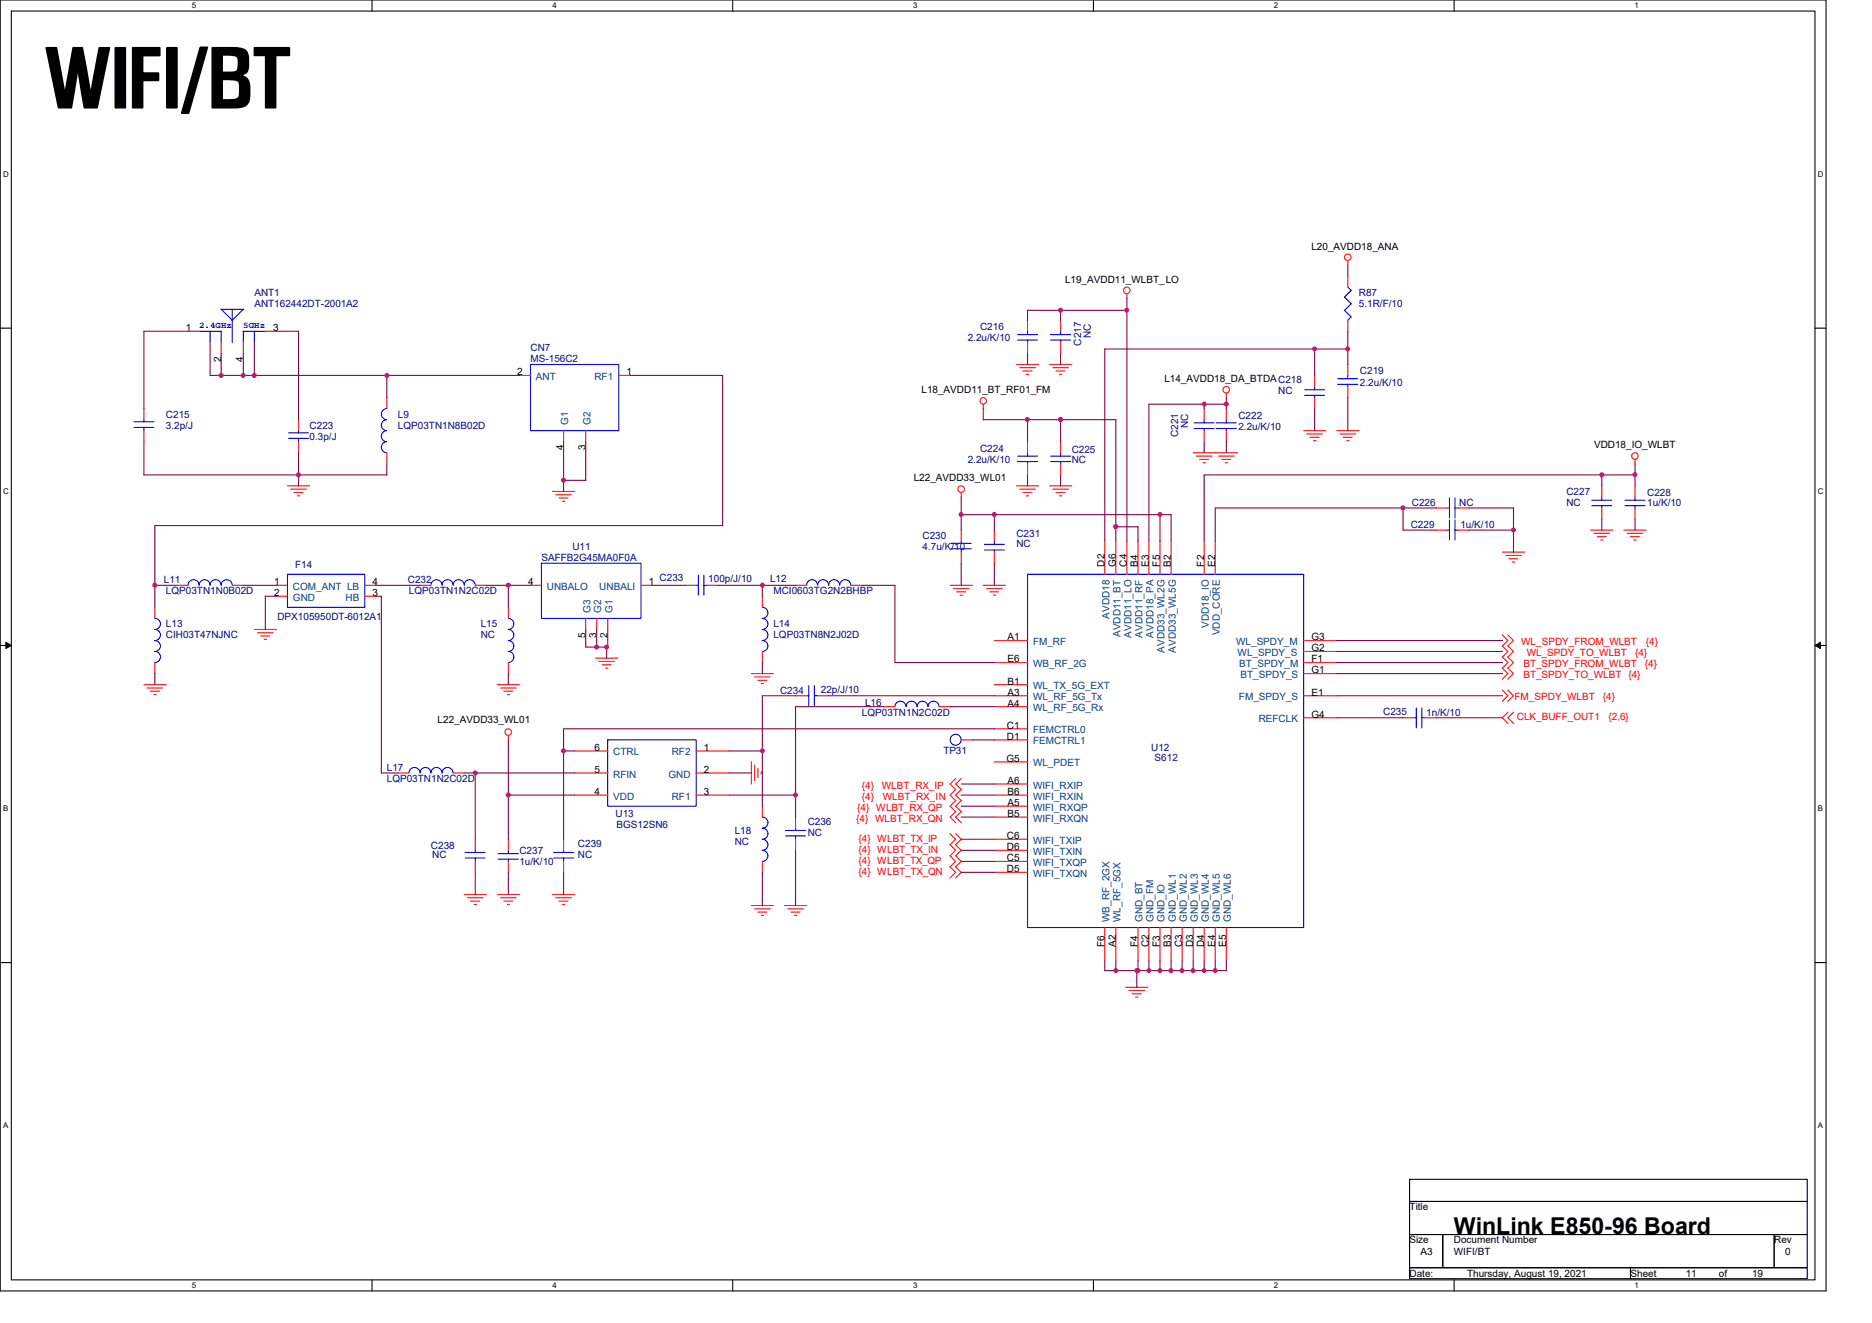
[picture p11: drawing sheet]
<svg xmlns="http://www.w3.org/2000/svg" width="297mm" height="210mm" viewBox="0 0 297 210" stroke-linecap="round" stroke-linejoin="round" font-family="sans-serif">
<path d="M0 0h289.7v204.9h-289.7zM1.8 1.8h286.2v201.3h-286.2z" fill="none" stroke="#000" stroke-width=".17"/>
<g fill="#fff">
<path d="M30.4 .2h.7v1.4h-.7z"/>
<path d="M30.4 203.3h.7v1.4h-.7z"/>
</g>
<path d="M59 0v1.8M59 203.1v1.8" fill="none" stroke="#000" stroke-width=".17"/>
<g fill="#fff">
<path d="M87.6 .2h.7v1.4h-.7z"/>
<path d="M87.6 203.3h.7v1.4h-.7z"/>
</g>
<path d="M116.3 0v1.8M116.3 203.1v1.8" fill="none" stroke="#000" stroke-width=".17"/>
<g fill="#fff">
<path d="M144.9 .2h.7v1.4h-.7z"/>
<path d="M144.9 203.3h.7v1.4h-.7z"/>
</g>
<path d="M173.5 0v1.8M173.5 203.1v1.8" fill="none" stroke="#000" stroke-width=".17"/>
<g fill="#fff">
<path d="M202.1 .2h.7v1.4h-.7z"/>
<path d="M202.1 203.3h.7v1.4h-.7z"/>
</g>
<path d="M230.7 0v1.8M230.7 203.1v1.8" fill="none" stroke="#000" stroke-width=".17"/>
<g fill="#fff">
<path d="M259.4 .2h.6v1.4h-.6z"/>
<path d="M259.4 203.3h.6v1.4h-.6z"/>
<path d="M.5 26.9h.9v1.4h-.9z"/>
<path d="M288.4 26.9h.9v1.4h-.9z"/>
<path d="M.5 77.3h.9v1.4h-.9z"/>
<path d="M288.4 77.3h.9v1.4h-.9z"/>
</g>
<path d="M0 52.1h1.8M288 52.1h1.7" fill="none" stroke="#000" stroke-width=".17"/>
<g fill="#fff">
<path d="M.5 127.6h.8v1.4h-.8z"/>
<path d="M288.4 127.6h.9v1.4h-.9z"/>
</g>
<path d="M0 102.4h1.8M288 102.4h1.7" fill="none" stroke="#000" stroke-width=".17"/>
<path d="M.9 101.9l.9 .5-.9 .5zM288 102.4l.9-.5v1z" fill="#000" stroke="#000" stroke-width=".16"/>
<g fill="#fff">
<path d="M.5 177.9h.8v1.4h-.8z"/>
<path d="M288.4 177.9h.9v1.4h-.9z"/>
</g>
<path d="M0 152.8h1.8M288 152.8h1.7M223.7 187.2h63.1v3.5h-63.1zM223.7 190.7h63.1v5.2h-63.1zM223.7 195.9h5.2v5.3h-5.2zM228.9 195.9h52.6v5.3h-52.6zM281.5 195.9h5.3v5.3h-5.3zM223.7 201.2h35v1.7h-35zM258.7 201.2h28.1v1.7h-28.1z" fill="none" stroke="#000" stroke-width=".17"/>
<g fill="none" stroke="#f00" stroke-width=".17">
<path d="M29.8 52.6h1.8M35.1 54.3v1.8M38.6 54.3v1.8M42.1 52.6h1.8M82.4 59.6h1.8M98.2 59.6h1.7M161.3 57.8h3.5M161.8 58.4h2.5M162.3 58.9h1.4M162.9 59.4h.3M163 50.8v1.8M163 54.3v1.8"/>
<path d="M166.5 57.8h3.6M167.1 58.4h2.4M167.6 58.9h1.4M168.1 59.4h.4M168.3 50.8v1.8M168.3 54.3v1.8M178.8 46.6v.7M208.6 59.6v1.7M213.9 43.8v1.8M213.9 50.8v1.8M213.9 57.8v1.8M213.9 41.4v.7"/>
<path d="M22.8 64.9v1.7M22.8 68.3v1.8M45.6 77.1h3.5M46.1 77.6h2.5M46.6 78.2h1.5M47.2 78.7h.4M47.4 66.6v1.7M47.4 70.1v1.8M61.4 63.1v1.8M61.4 71.9v1.7M87.7 78h3.5M88.2 78.5h2.5"/>
<path d="M88.7 79h1.4M89.3 79.6h.3M89.4 68.3v1.8M92.9 68.3v1.8M152.5 78.2v.7M156 64.2v.7M161.3 77.1h3.5M161.8 77.6h2.5M162.3 78.2h1.4M162.9 78.7h.3M163 70.1v1.8M163 73.6v1.8"/>
<path d="M166.5 77.1h3.6M167.1 77.6h2.4M167.6 78.2h1.4M168.1 78.7h.4M168.3 70.1v1.8M168.3 73.6v1.8M189.8 72.4h2.5M190.3 72.9h1.5M190.9 73.4h.4M191.1 64.9v1.7M191.1 68.3v1.8M193.4 72.4h2.4"/>
<path d="M193.9 72.9h1.4M194.4 73.4h.4M194.6 62.4v.7M194.6 64.9v1.7M194.6 68.3v1.8M196.4 71.9h-7.1M206.9 68.3h3.5M207.4 68.9h2.4M207.9 69.4h1.4M208.4 69.9h.4M208.6 63.1v1.8M212.1 68.3h3.5"/>
<path d="M212.6 68.9h2.5M213.1 69.4h1.5M213.7 69.9h.4M213.9 61.3v1.8M254.2 77.1v1.8M259.4 72.9v.7M259.4 77.1v1.8M24.6 96.4v1.7M28.1 92.9h1.7M36.8 92.9h1.8M40.4 99.9h3.5M43.9 92.9h1.7"/>
<path d="M43.9 94.6h1.7M57.9 92.9h1.7M57.9 94.6h1.7M66.7 92.9h1.7M75.4 92.9h1.7M80.7 96.4v1.7M84.2 92.9h1.7M92.9 98.1v1.8M94.7 98.1v1.8M96.4 98.1v1.8M101.7 92.9h1.7M108.7 92.9h1.8"/>
<path d="M112.2 92.9h1.8M121 94.6v1.8M126.2 92.9h1.8M135 92.9h1.8M150.8 92.9h3.5M151.3 93.4h2.5M151.8 93.9h1.4M152.4 94.5h.3M152.5 84.1v1.8M152.5 87.6v1.8M156 92.9h3.6M156.5 93.4h2.5"/>
<path d="M157.1 93.9h1.4M157.6 94.5h.4M157.8 84.1v1.8M157.8 87.6v1.8M175.3 85.9v5.2M177.1 85.9v5.2M178.8 85.9v5.2M180.6 85.9v5.2M182.3 85.9v5.2M184.1 85.9v5.2M185.8 85.9v5.2M191.1 85.9v5.2"/>
<path d="M192.8 85.9v5.2M227.9 84.1h1.7M227.9 80.6h1.7M231.4 84.1h1.7M231.4 80.6h1.7M238.4 87.6h3.5M238.9 88.2h2.5M239.4 88.7h1.5M240 89.2h.3M252.4 84.1h3.5M252.9 84.6h2.5M253.4 85.2h1.5"/>
<path d="M254 85.7h.4M254.2 80.6v1.8M257.7 84.1h3.5M258.2 84.6h2.5M258.7 85.2h1.4M259.2 85.7h.4M259.4 80.6v1.8M22.8 108.7h3.5M23.3 109.2h2.5M23.9 109.7h1.4M24.4 110.2h.4M24.6 105.2v1.7"/>
<path d="M40.9 100.4h2.4M41.4 100.9h1.4M41.9 101.5h.4M78.9 108.7h3.5M79.4 109.2h2.5M79.9 109.7h1.5M80.5 110.2h.4M80.7 116.7v.8M80.7 105.2v1.7M91.2 119.2h5.2M94.5 104.5h3.5M95 105h2.5"/>
<path d="M95.5 105.5h1.5M96.1 106h.4M110.5 119.2h5.2M119.2 106.9h3.5M119.7 107.4h2.5M120.2 108h1.5M120.8 108.5h.4M121 103.4v1.8M126.2 110.4h1.8M129.7 110.4h1.8M140.2 112.2h1.8M149 112.2h1.8"/>
<path d="M152.5 117.4h1.8M157.8 108.7h5.2M157.8 117.4h5.2M157.8 101.7h5.2M157.8 105.2h5.2M157.8 110.4h5.2M157.8 115.7h5.2M157.8 112.2h5.2M206.9 106.9h5.2M206.9 101.7h5.2M206.9 105.2h5.2M206.9 110.4h5.2"/>
<path d="M206.9 113.9h5.2M206.9 103.4h5.2M222.6 113.9h1.8M226.1 113.9h1.8M238.4 104.3l.9 .9-.9 .9M238.4 109.5l.9 .9-.9 .9M238.4 106l.9 .9-.9 .9M238.4 102.5l.9 .9-.9 .9M238.4 100.8l.9 .9-.9 .9M239.2 104.3l1 .9-1 .9M239.2 109.5l1 .9-1 .9M239.2 106l1 .9-1 .9"/>
<path d="M239.2 102.5l1 .9-1 .9M239.2 100.8l1 .9-1 .9M239.3 113l-.9 .9 .9 .9M240.2 113l-.9 .9 .9 .9M63.1 122.7h1.8M71.9 122.7h1.8M75.4 133.2v1.8M75.4 136.7v1.8M80.7 133.2v1.8M80.7 136.7v1.8M89.4 133.2v1.8M89.4 136.7v1.8"/>
<path d="M91.2 126.2h5.2M91.2 122.7h5.2M110.5 126.2h5.2M110.5 122.7h5.2M119.2 120.9v3.5M119.7 121.4v2.5M120.3 122v1.4M120.8 122.5v.4M121 128v1.7M121 136.7v1.8M126.2 129.7v1.7M126.2 133.2v1.8"/>
<path d="M150.7 134l.9 1-.9 .8M150.7 137.6l.9 .9-.9 .9M150.7 135.8l.9 .9-.9 .9M150.7 132.3l.9 .9-.9 .9M151.6 134l.9 1-.9 .8M151.6 137.6l.9 .9-.9 .9M151.6 135.8l.9 .9-.9 .9M151.6 132.3l.9 .9-.9 .9M151.7 128.8l-.9 .9 .9 .9M151.7 125.3l-.9 .9 .9 .9M151.7 123.5l-.9 .9 .9 .9M151.7 127l-.9 1 .9 .8"/>
<path d="M152.5 128.8l-.9 .9 .9 .9M152.5 125.3l-.9 .9 .9 .9M152.5 123.5l-.9 .9 .9 .9M152.5 127l-.9 1 .9 .8M157.8 124.4h5.2M157.8 120.9h5.2M157.8 126.2h5.2M157.8 128h5.2M157.8 129.7h5.2M157.8 133.2h5.2M157.8 135h5.2M157.8 136.7h5.2"/>
<path d="M157.8 138.5h5.2M73.7 142h3.5M74.2 142.5h2.5M74.7 143h1.4M75.2 143.6h.4M78.9 142h3.5M79.4 142.5h2.5M79.9 143h1.5M80.5 143.6h.4M87.7 142h3.5M88.2 142.5h2.5M88.7 143h1.4"/>
<path d="M89.3 143.6h.3M119.2 143.7h3.5M119.7 144.3h2.5M120.2 144.8h1.5M120.8 145.3h.4M124.5 143.7h3.5M125 144.3h2.5M125.5 144.8h1.4M126.1 145.3h.3M175.3 147.2v5.3M177.1 147.2v5.3M178.6 156.7h3.5"/>
<path d="M179.1 157.2h2.5M179.7 157.7h1.4M180.2 158.3h.4M180.6 147.2v5.3M182.3 147.2v5.3M184.1 147.2v5.3M185.8 147.2v5.3M187.6 147.2v5.3M189.3 147.2v5.3M191.1 147.2v5.3M192.8 147.2v5.3M194.6 147.2v5.3"/>
<circle cx="178.8" cy="46.1" r=".52"/>
<circle cx="213.9" cy="40.8" r=".52"/>
<circle cx="152.5" cy="77.6" r=".52"/>
<circle cx="156" cy="63.6" r=".52"/>
<circle cx="194.6" cy="61.9" r=".52"/>
<circle cx="259.4" cy="72.4" r=".52"/>
<circle cx="80.6" cy="116.2" r=".52"/>
</g>
<g fill="none" stroke="#00f" stroke-width=".17">
<path d="M31.6 52.6h3.5v1.7M33.3 52.6v1.7M35.1 49.1l1.7 1.7M35.1 49.1h3.5M36.8 49.1v5.3M38.6 49.1l-1.8 1.7M40.4 52.6v1.7M42.1 52.6h-3.5v1.7M84.2 57.8h14v10.5h-14zM161.5 53.1h3.1M161.5 54h3.1M163 52.6v.5"/>
<path d="M163 54v.3M166.7 53.1h3.2M166.7 54h3.2M168.3 52.6v.5M168.3 54v.3M213.3 47.2l1.1 1M213.3 49.3l1.1 1M213.9 45.6l.5 .5M213.9 59.6v.5M214.4 46.1l-1.1 1.1M214.4 48.2l-1.1 1.1M214.4 50.3l-.6 .5"/>
<path d="M21.2 67.8h3.2M21.2 67h3.2M22.8 66.6v.4M22.8 67.8v.5M45.8 69.6h3.2M45.8 68.7h3.2M47.4 68.3v.4M47.4 69.6v.5M61.4 64.9a.88 .88 0 0 0-.9 .8 .88 .88 0 0 0 .9 .9 .87 .87 0 0 0-.9 .9 .87 .87 0 0 0 .9 .8 .88 .88 0 0 0-.9 .9 .88 .88 0 0 0 .9 .9 .88 .88 0 0 0-.9 .9 .88 .88 0 0 0 .9 .9M161.5 72.4h3.1M161.5 73.3h3.1M163 71.9v.5"/>
<path d="M163 73.2v.4M166.7 72.4h3.2M166.7 73.3h3.2M168.3 71.9v.5M168.3 73.2v.4M189.5 67.1h3.2M189.5 68h3.2M191.1 66.6v.5M191.1 68v.3M193 67.1h3.2M193 68h3.2M194.6 66.6v.5"/>
<path d="M194.6 68v.3M207 61.9h3.2M207 62.7h3.2M208.6 61.3v.6M208.6 62.7v.4M212.3 60.1h3.1M212.3 61h3.1M213.9 61v.3M230 79v3.2M230.9 79v3.2M252.6 79.4h3.2M254.2 78.9v.5"/>
<path d="M257.8 79.4h3.2M259.4 78.9v.5M24.6 98.1a.88 .88 0 0 1 .9 .9 .88 .88 0 0 1-.9 .9 .88 .88 0 0 1 .9 .9 .88 .88 0 0 1-.9 .9 .87 .87 0 0 1 .9 .8 .87 .87 0 0 1-.9 .9 .88 .88 0 0 1 .9 .9 .88 .88 0 0 1-.9 .9M36.8 92.9a.88 .88 0 0 0-.8-.9 .88 .88 0 0 0-.9 .9 .88 .88 0 0 0-.9-.9 .88 .88 0 0 0-.9 .9 .87 .87 0 0 0-.8-.9 .87 .87 0 0 0-.9 .9 .88 .88 0 0 0-.9-.9 .88 .88 0 0 0-.9 .9M45.6 91.1h12.3v5.3h-12.3zM75.4 92.9a.88 .88 0 0 0-.9-.9 .88 .88 0 0 0-.8 .9 .88 .88 0 0 0-.9-.9 .88 .88 0 0 0-.9 .9 .88 .88 0 0 0-.9-.9 .88 .88 0 0 0-.9 .9 .88 .88 0 0 0-.8-.9 .88 .88 0 0 0-.9 .9M80.6 98.1a.88 .88 0 0 1 .9 .9 .88 .88 0 0 1-.9 .9 .88 .88 0 0 1 .9 .9 .88 .88 0 0 1-.9 .9 .87 .87 0 0 1 .9 .8 .87 .87 0 0 1-.9 .9 .88 .88 0 0 1 .9 .9 .88 .88 0 0 1-.9 .9M85.9 89.4h15.8v8.7h-15.8zM110.5 92.9h.3M110.8 91.3v3.2M111.7 92.9h.5M111.7 91.3v3.2"/>
<path d="M120.9 96.4a.88 .88 0 0 1 1 .9 .88 .88 0 0 1-1 .8 .88 .88 0 0 1 1 .9 .88 .88 0 0 1-1 .9 .88 .88 0 0 1 1 .9 .88 .88 0 0 1-1 .9 .87 .87 0 0 1 1 .8 .87 .87 0 0 1-1 .9M135 92.9a.88 .88 0 0 0-.9-.9 .88 .88 0 0 0-.9 .9 .88 .88 0 0 0-.8-.9 .88 .88 0 0 0-.9 .9 .88 .88 0 0 0-.9-.9 .88 .88 0 0 0-.9 .9 .87 .87 0 0 0-.8-.9 .87 .87 0 0 0-.9 .9M150.9 87.1h3.2M150.9 86.2h3.2M152.5 85.9v.4M152.5 87.1v.5M156.2 86.4h3.2M156.2 87.3h3.2M157.8 85.9v.5M157.8 87.3v.3M163 91.1h43.9v56.1h-43.9zM229.6 84.1h.4"/>
<path d="M229.6 80.6h.4M230 82.5v3.2M230.8 84.1h.6M230.8 80.6h.6M230.9 82.5v3.2M252.6 80.3h3.2M254.2 80.2v.4M257.8 80.3h3.2M259.4 80.2v.4M96.4 117.4h14.1v10.6h-14.1zM128 110.4h.4M128.3 108.8v3.2"/>
<path d="M129.2 110.4h.5M129.2 108.8v3.2M149 112.1a.88 .88 0 0 0-.9-.8 .88 .88 0 0 0-.8 .8 .87 .87 0 0 0-.9-.8 .87 .87 0 0 0-.9 .8 .88 .88 0 0 0-.9-.8 .88 .88 0 0 0-.8 .8 .88 .88 0 0 0-.9-.8 .88 .88 0 0 0-.9 .8M224.4 113.9h.3M224.7 112.4v3.1M225.6 113.9h.5M225.6 112.4v3.1M71.9 122.7a.88 .88 0 0 0-.9-.9 .88 .88 0 0 0-.9 .9 .88 .88 0 0 0-.8-.9 .88 .88 0 0 0-.9 .9 .87 .87 0 0 0-.9-.9 .87 .87 0 0 0-.8 .9 .88 .88 0 0 0-.9-.9 .88 .88 0 0 0-.9 .9M73.8 136.2h3.2M73.8 135.3h3.2M75.4 135v.3M75.4 136.2v.5"/>
<path d="M79.1 135.5h3.2M79.1 136.4h3.2M80.7 135v.5M80.7 136.3v.4M87.8 136.2h3.2M87.8 135.3h3.2M89.4 135v.3M89.4 136.2v.5M120.9 129.7a.88 .88 0 0 1 1 .9 .88 .88 0 0 1-1 .8 .88 .88 0 0 1 1 .9 .88 .88 0 0 1-1 .9 .88 .88 0 0 1 1 .9 .88 .88 0 0 1-1 .9 .88 .88 0 0 1 1 .8 .88 .88 0 0 1-1 .9M124.6 132.7h3.2M124.6 131.8h3.2M126.2 131.4v.4"/>
<path d="M126.2 132.7v.5"/>
<circle cx="151.6" cy="117.4" r=".87"/>
</g>
<g fill="none" stroke="#800040" stroke-width=".17">
<path d="M22.8 52.6h7M22.8 52.6v12.3M33.3 54.3v5.3h49.1M35.1 56.1v3.5M38.6 56.1v3.5M40.4 54.3v5.3M43.9 52.6h3.5M47.4 52.6v14M61.4 59.6v3.5M99.9 59.6h14.8M114.7 59.6v23.8M163 56.1v1.8"/>
<path d="M168.3 56.1v1.8M168.3 49.3v1.5M178.8 47.3v38.6M178.8 49.3h-15.8v1.5M208.6 55.4v4.2M213.9 42.1v1.7M213.9 52.6v5.3M213.9 55.4h-38.6v30.5M22.8 75.4h38.6M22.8 70.1v5.3M47.4 71.9v5.2M61.4 73.6v1.8"/>
<path d="M89.4 70.1v7.9M89.4 76.2h3.6M92.9 70.1v6.2M152.5 78.9v5.3M156 66.6h21.1M156 64.9v1.7M163 66.6v3.5M163 75.4v1.7M168.3 66.6v3.5M168.3 75.4v1.7M177.1 66.6v19.3M191.1 70.1v1.8"/>
<path d="M191.1 64.2v.7M194.6 63.1v1.8M194.6 70.1v1.8M194.6 64.2h-12.3v21.7M208.6 64.9v3.5M213.9 63.1v5.3M254.2 75.4v1.7M259.4 73.6v3.5M259.5 75.4h-68.4v10.5M24.6 92.9h3.5M38.6 92.9h5.3M42.1 94.6h1.8"/>
<path d="M42.1 94.6v5.3M59.6 94.6h.9M59.6 92.9h7.1M60.5 94.6v28.1h2.7M80.7 92.9v3.5M84.2 92.9h-7.1M94.7 99.9v2.8M96.4 99.9l.1 2.8h-3.6v-2.8M103.4 92.9h5.3M114 92.9h12.3M114.7 83.4h-90.1v13M121 92.9v1.8"/>
<path d="M136.8 92.9h5.2v12.3h15.8M152.5 81.7h33.3M152.5 89.4v3.5M157.8 89.4v3.5M157.8 81.7v2.5M177.1 83.6h3.5v2.3M184.1 81.7v4.2M185.8 81.7v4.2M222.6 80.6v3.6M222.6 84.1h5.3M227.9 80.6h-35.1v5.3M233.1 84.1h7.1"/>
<path d="M233.1 80.6h7.1M240.2 80.6v7.1M254.2 82.4v1.8M259.4 82.4v1.8M24.6 106.9v1.8M80.7 117.4v15.8M80.7 106.9v1.8M89.4 119.2h1.8M96.3 102.7v1.8M115.7 119.2h5.3M121 105.2v1.7M126.3 110.4h-5.3v17.6"/>
<path d="M131.5 110.4h26.3M140.3 112.2h-14.1v17.5M150.8 112.2h7M154.3 117.4h3.5M157.8 115.7h-68.4v17.5M212.1 105.2h26.3M212.1 113.9h10.5M212.1 103.4h26.3M212.1 110.4h26.3M212.1 106.9h26.3M212.1 101.7h26.3M227.9 113.9h10.5"/>
<path d="M73.7 122.7h17.5M75.4 122.7v10.5M75.4 138.5v3.5M80.7 126.2h10.5M80.7 138.5v3.5M89.4 138.5v3.5M115.7 126.2h10.6M115.7 122.7h3.5M121 138.5v5.2M126.2 135v8.7M152.5 129.7h5.3M152.5 133.2h5.3"/>
<path d="M152.5 126.2h5.3M152.5 128h5.3M152.5 135h5.3M152.5 124.4h5.3M152.5 138.5h5.3M152.5 136.7h5.3M175.3 154.1h19.3M175.3 152.5v1.6M177.1 152.5v1.6M180.4 154.1v2.6M180.6 152.5v1.6M182.3 152.5v1.6"/>
<path d="M184.1 152.5v1.6M185.8 152.5v1.6M187.6 152.5v1.6M189.3 152.5v1.6M191.1 152.5v1.6M192.8 152.5v1.6M194.6 152.5v1.6"/>
</g>
<g fill="#f0f" stroke="#f0f" stroke-width=".17">
<circle cx="177" cy="83.6" r=".35"/>
<circle cx="96.2" cy="102.7" r=".34"/>
<circle cx="194.6" cy="64.1" r=".35"/>
<circle cx="191.1" cy="154" r=".34"/>
<circle cx="178.8" cy="49.2" r=".34"/>
<circle cx="222.6" cy="80.6" r=".34"/>
<circle cx="168.3" cy="49.2" r=".35"/>
<circle cx="187.6" cy="154" r=".34"/>
<circle cx="89.4" cy="119.2" r=".35"/>
<circle cx="208.6" cy="55.4" r=".34"/>
<circle cx="180.5" cy="154" r=".34"/>
<circle cx="24.6" cy="92.9" r=".34"/>
<circle cx="254.2" cy="75.4" r=".34"/>
<circle cx="89.4" cy="76.2" r=".35"/>
<circle cx="192.8" cy="154" r=".34"/>
<circle cx="177" cy="154" r=".35"/>
<circle cx="152.5" cy="81.7" r=".34"/>
<circle cx="189.3" cy="154" r=".34"/>
<circle cx="185.8" cy="154" r=".35"/>
<circle cx="182.3" cy="154" r=".34"/>
<circle cx="184.1" cy="154" r=".34"/>
<circle cx="157.8" cy="81.7" r=".34"/>
<circle cx="184.1" cy="81.7" r=".34"/>
<circle cx="191.1" cy="64.1" r=".34"/>
<circle cx="180.4" cy="154" r=".34"/>
<circle cx="121" cy="119.2" r=".34"/>
<circle cx="80.7" cy="92.9" r=".35"/>
<circle cx="94.7" cy="102.7" r=".34"/>
<circle cx="121" cy="92.9" r=".34"/>
<circle cx="240.1" cy="84.1" r=".34"/>
<circle cx="259.4" cy="75.4" r=".34"/>
<circle cx="213.8" cy="55.4" r=".34"/>
<circle cx="163" cy="66.6" r=".34"/>
<circle cx="168.3" cy="66.6" r=".35"/>
<circle cx="80.7" cy="126.2" r=".35"/>
<circle cx="126.2" cy="126.2" r=".34"/>
<circle cx="75.4" cy="122.7" r=".34"/>
<circle cx="47.3" cy="75.4" r=".34"/>
<circle cx="61.4" cy="59.6" r=".34"/>
<circle cx="40.3" cy="59.6" r=".34"/>
<circle cx="35.1" cy="59.6" r=".34"/>
<circle cx="38.6" cy="59.6" r=".34"/>
</g>
<text font-size="11.2" x="7" y="16.6">WIFI/BT</text>
<text font-size="3.7" x="230.7" y="195.9">WinLink E850-96 Board</text>
<g font-size="1.6">
<text x="208.1" y="39.6">L20_AVDD18_ANA</text>
<text x="169" y="44.9">L19_AVDD11_WLBT_LO</text>
<text x="29.5" y="52.6">1</text>
<text x="43.3" y="52.6">3</text>
<text x="35.1" y="57.4" transform="rotate(-90 35.1 57.4)">2</text>
<text x="38.6" y="57.4" transform="rotate(-90 38.6 57.4)">4</text>
<text x="82.1" y="59.6">2</text>
<text x="99.4" y="59.6">1</text>
<text x="146.2" y="62.4">L18_AVDD11_BT_RF01_FM</text>
<text x="184.8" y="60.7">L14_AVDD18_DA_BTDAC218</text>
<text x="89.4" y="71.4" transform="rotate(-90 89.4 71.4)">4</text>
<text x="92.9" y="71.4" transform="rotate(-90 92.9 71.4)">3</text>
<text x="252.9" y="71.2">VDD18_IO_WLBT</text>
<text x="145" y="76.3">L22_AVDD33_WL01</text>
<text x="175.3" y="89.9" transform="rotate(-90 175.3 89.9)">D2</text>
<text x="177" y="89.9" transform="rotate(-90 177 89.9)">G6</text>
<text x="178.8" y="89.9" transform="rotate(-90 178.8 89.9)">C4</text>
<text x="180.5" y="89.9" transform="rotate(-90 180.5 89.9)">B4</text>
<text x="182.3" y="89.9" transform="rotate(-90 182.3 89.9)">E3</text>
<text x="184" y="89.9" transform="rotate(-90 184 89.9)">F5</text>
<text x="185.8" y="89.9" transform="rotate(-90 185.8 89.9)">B2</text>
<text x="191" y="89.9" transform="rotate(-90 191 89.9)">F2</text>
<text x="192.8" y="89.9" transform="rotate(-90 192.8 89.9)">E2</text>
<text x="43.5" y="92.9">1</text>
<text x="43.5" y="94.6">2</text>
<text x="59.1" y="94.6">3</text>
<text x="59.1" y="92.9">4</text>
<text x="83.8" y="92.9">4</text>
<text x="102.9" y="92.9">1</text>
<text x="92.9" y="101.2" transform="rotate(-90 92.9 101.2)">5</text>
<text x="94.7" y="101.2" transform="rotate(-90 94.7 101.2)">3</text>
<text x="96.4" y="101.2" transform="rotate(-90 96.4 101.2)">2</text>
<text x="159.9" y="101.6">A1</text>
<text x="208.1" y="101.6">G3</text>
<text x="159.9" y="105.1">E6</text>
<text x="208.1" y="106.9">G1</text>
<text x="208.1" y="105.1">F1</text>
<text x="208.1" y="103.4">G2</text>
<text x="159.9" y="110.4">A3</text>
<text x="159.9" y="108.6">B1</text>
<text x="159.9" y="112.1">A4</text>
<text x="208.1" y="113.9">G4</text>
<text x="208.1" y="110.4">E1</text>
<text x="69.4" y="114.8">L22_AVDD33_WL01</text>
<text x="94.3" y="119.2">6</text>
<text x="111.7" y="119.2">1</text>
<text x="159.8" y="115.7">C1</text>
<text x="159.8" y="117.4">D1</text>
<text x="94.3" y="122.7">5</text>
<text x="111.7" y="122.7">2</text>
<text x="159.7" y="120.9">G5</text>
<text x="159.9" y="124.4">A6</text>
<text x="94.3" y="126.2">4</text>
<text x="111.7" y="126.2">3</text>
<text x="159.9" y="126.2">B6</text>
<text x="159.9" y="127.9">A5</text>
<text x="159.9" y="129.7">B5</text>
<text x="159.8" y="133.2">C6</text>
<text x="159.8" y="134.9">D6</text>
<text x="159.8" y="136.7">C5</text>
<text x="159.8" y="138.4">D5</text>
<text x="175.3" y="150.3" transform="rotate(-90 175.3 150.3)">F6</text>
<text x="177" y="150.3" transform="rotate(-90 177 150.3)">A2</text>
<text x="180.5" y="150.3" transform="rotate(-90 180.5 150.3)">F4</text>
<text x="182.3" y="150.3" transform="rotate(-90 182.3 150.3)">C2</text>
<text x="184" y="150.3" transform="rotate(-90 184 150.3)">F3</text>
<text x="185.8" y="150.3" transform="rotate(-90 185.8 150.3)">B3</text>
<text x="187.6" y="150.3" transform="rotate(-90 187.6 150.3)">C3</text>
<text x="189.3" y="150.3" transform="rotate(-90 189.3 150.3)">D3</text>
<text x="191" y="150.3" transform="rotate(-90 191 150.3)">D4</text>
<text x="192.8" y="150.3" transform="rotate(-90 192.8 150.3)">E4</text>
<text x="194.6" y="150.3" transform="rotate(-90 194.6 150.3)">E5</text>
<text x="223.7" y="192.1">Title</text>
<text x="223.7" y="197.4">Size</text>
<text x="230.7" y="197.4">Document Number</text>
<text x="281.5" y="197.4">Rev</text>
<text x="223.7" y="202.6">Date:</text>
<text x="225.4" y="199.1">A3</text>
<text x="230.7" y="199.1">WIFI/BT</text>
<text x="232.8" y="202.6">Thursday, August 19, 2021</text>
<text x="258.7" y="202.6">Sheet</text>
<text x="267.5" y="202.6">11</text>
<text x="272.8" y="202.6">of</text>
<text x="278" y="202.6">19</text>
<text x="283.3" y="199.1">0</text>
</g>
<g font-size="1.6" fill="#000080">
<text x="40.4" y="47">ANT1</text>
<text x="215.6" y="47">R87</text>
<text x="40.4" y="48.7">ANT162442DT-2001A2</text>
<text x="155.5" y="52.4">C216</text>
<text x="173.1" y="53.6" transform="rotate(-90 173.1 53.6)">NC</text>
<text x="215.6" y="48.7">5.1R/F/10</text>
<text x="84.2" y="55.8">CN7</text>
<text x="84.2" y="57.5">MS-156C2</text>
<text x="153.6" y="54.2">2.2u/K/10</text>
<text x="171.5" y="54.9" transform="rotate(-90 171.5 54.9)">C217</text>
<text x="215.8" y="59.4">C219</text>
<text x="202.8" y="62.6">NC</text>
<text x="215.8" y="61.2">2.2u/K/10</text>
<text x="26.3" y="66.3">C215</text>
<text x="26.3" y="68">3.2p/J</text>
<text x="49.1" y="68">C223</text>
<text x="49.1" y="69.8">0.3p/J</text>
<text x="63.1" y="66.3">L9</text>
<text x="63.1" y="68">LQP03TN1N8B02D</text>
<text x="155.5" y="71.7">C224</text>
<text x="170" y="71.9">C225</text>
<text x="186.9" y="69.4" transform="rotate(-90 186.9 69.4)">C221</text>
<text x="188.5" y="68" transform="rotate(-90 188.5 68)">NC</text>
<text x="196.5" y="66.4">C222</text>
<text x="196.5" y="68.2">2.2u/K/10</text>
<text x="153.6" y="73.4">2.2u/K/10</text>
<text x="170" y="73.4">NC</text>
<text x="223.9" y="83.8">C229</text>
<text x="224" y="80.3">C226</text>
<text x="231.6" y="80.3">NC</text>
<text x="231.7" y="83.8">1u/K/10</text>
<text x="248.6" y="78.5">C227</text>
<text x="248.6" y="80.3">NC</text>
<text x="261.4" y="78.7">C228</text>
<text x="261.4" y="80.3">1u/K/10</text>
<text x="85.9" y="89">SAFFB2G45MA0F0A</text>
<text x="90.8" y="87.3">U11</text>
<text x="146.4" y="85.6">C230</text>
<text x="146.4" y="87.3">4.7u/K/10</text>
<text x="161.3" y="85.2">C231</text>
<text x="161.3" y="86.8">NC</text>
<text x="26" y="92.6">L11</text>
<text x="26.3" y="94.3">LQP03TN1N0B02D</text>
<text x="46.8" y="90.1">F14</text>
<text x="64.7" y="92.6">C232</text>
<text x="64.9" y="94.3">LQP03TN1N2C02D</text>
<text x="104.7" y="92.2">C233</text>
<text x="112.4" y="92.4">100p/J/10</text>
<text x="122.2" y="92.4">L12</text>
<text x="122.7" y="94.3">MCI0603TG2N2BHBP</text>
<text x="26.3" y="99.6">L13</text>
<text x="26.3" y="101.3">CIH03T47NJNC</text>
<text x="44" y="98.3">DPX105950DT-6012A1</text>
<text x="76.3" y="99.6">L15</text>
<text x="76.3" y="101.3">NC</text>
<text x="122.7" y="99.6">L14</text>
<text x="122.7" y="101.3">LQP03TN8N2J02D</text>
<text x="123.8" y="110.1">C234</text>
<text x="130.3" y="109.9">22p/J/10</text>
<text x="136.8" y="113.6">LQP03TN1N2C02D</text>
<text x="137.3" y="112">L16</text>
<text x="219.5" y="113.4">C235</text>
<text x="226.3" y="113.6">1n/K/10</text>
<text x="149.7" y="119.7">TP31</text>
<text x="182.7" y="119.2">U12</text>
<text x="61.4" y="122.3">L17</text>
<text x="61.4" y="124.1">LQP03TN1N2C02D</text>
<text x="183.2" y="120.8">S612</text>
<text x="97.7" y="129.7">U13</text>
<text x="97.8" y="131.5">BGS12SN6</text>
<text x="128.2" y="130.9">C236</text>
<text x="68.4" y="134.8">C238</text>
<text x="68.6" y="136.2">NC</text>
<text x="82.4" y="135.5">C237</text>
<text x="82.4" y="137.2">1u/K/10</text>
<text x="91.7" y="134.5">C239</text>
<text x="91.7" y="136.2">NC</text>
<text x="116.6" y="132.3">L18</text>
<text x="116.6" y="134.1">NC</text>
<text x="128.2" y="132.7">NC</text>
</g>
<g font-size="1.6" fill="#004080">
<text x="85" y="60.3">ANT</text>
<text x="94.3" y="60.3">RF1</text>
<text x="90.2" y="67.5" transform="rotate(-90 90.2 67.5)">G1</text>
<text x="93.7" y="67.5" transform="rotate(-90 93.7 67.5)">G2</text>
<text x="46.5" y="93.6">COM_ANT LB</text>
<text x="46.5" y="95.4">GND</text>
<text x="54.8" y="95.4">HB</text>
<text x="86.8" y="93.6">UNBALO</text>
<text x="95.1" y="93.6">UNBALI</text>
<text x="93.7" y="97.3" transform="rotate(-90 93.7 97.3)">G3</text>
<text x="95.4" y="97.3" transform="rotate(-90 95.4 97.3)">G2</text>
<text x="97.2" y="97.3" transform="rotate(-90 97.2 97.3)">G1</text>
<text x="176" y="98.2" transform="rotate(-90 176 98.2)">AVDD18</text>
<text x="177.8" y="101.1" transform="rotate(-90 177.8 101.1)">AVDD11_BT</text>
<text x="179.6" y="101.2" transform="rotate(-90 179.6 101.2)">AVDD11_LO</text>
<text x="181.3" y="101.2" transform="rotate(-90 181.3 101.2)">AVDD11_RF</text>
<text x="183" y="101.2" transform="rotate(-90 183 101.2)">AVDD18_PA</text>
<text x="191.8" y="99.7" transform="rotate(-90 191.8 99.7)">VDD18_IO</text>
<text x="193.6" y="100.8" transform="rotate(-90 193.6 100.8)">VDD_CORE</text>
<text x="163.9" y="102.4">FM_RF</text>
<text x="163.9" y="105.9">WB_RF_2G</text>
<text x="184.8" y="103.6" transform="rotate(-90 184.8 103.6)">AVDD33_WL2G</text>
<text x="186.6" y="103.6" transform="rotate(-90 186.6 103.6)">AVDD33_WL5G</text>
<text x="196.1" y="102.4">WL_SPDY_M</text>
<text x="196.4" y="104.1">WL_SPDY_S</text>
<text x="196.6" y="105.9">BT_SPDY_M</text>
<text x="196.8" y="107.6">BT_SPDY_S</text>
<text x="163.9" y="111.1">WL_RF_5G_Tx</text>
<text x="163.9" y="109.4">WL_TX_5G_EXT</text>
<text x="163.9" y="112.9">WL_RF_5G_Rx</text>
<text x="196.6" y="111.1">FM_SPDY_S</text>
<text x="97.3" y="119.9">CTRL</text>
<text x="106.6" y="119.9">RF2</text>
<text x="163.9" y="116.4">FEMCTRL0</text>
<text x="163.9" y="118.2">FEMCTRL1</text>
<text x="199.7" y="114.6">REFCLK</text>
<text x="97.3" y="123.4">RFIN</text>
<text x="106.1" y="123.4">GND</text>
<text x="163.9" y="125.2">WIFI_RXIP</text>
<text x="163.9" y="121.6">WL_PDET</text>
<text x="97.3" y="126.9">VDD</text>
<text x="106.6" y="126.9">RF1</text>
<text x="163.9" y="126.9">WIFI_RXIN</text>
<text x="163.9" y="128.7">WIFI_RXQP</text>
<text x="163.9" y="130.4">WIFI_RXQN</text>
<text x="163.9" y="133.9">WIFI_TXIP</text>
<text x="163.9" y="135.7">WIFI_TXIN</text>
<text x="163.9" y="137.4">WIFI_TXQP</text>
<text x="163.9" y="139.2">WIFI_TXQN</text>
<text x="176" y="146.3" transform="rotate(-90 176 146.3)">WB_RF_2GX</text>
<text x="177.8" y="146.3" transform="rotate(-90 177.8 146.3)">WL_RF_5GX</text>
<text x="181.3" y="146.3" transform="rotate(-90 181.3 146.3)">GND_BT</text>
<text x="183" y="146.3" transform="rotate(-90 183 146.3)">GND_FM</text>
<text x="184.8" y="146.3" transform="rotate(-90 184.8 146.3)">GND_IO</text>
<text x="186.6" y="146.3" transform="rotate(-90 186.6 146.3)">GND_WL1</text>
<text x="188.3" y="146.3" transform="rotate(-90 188.3 146.3)">GND_WL2</text>
<text x="190.1" y="146.3" transform="rotate(-90 190.1 146.3)">GND_WL3</text>
<text x="191.8" y="146.3" transform="rotate(-90 191.8 146.3)">GND_WL4</text>
<text x="193.6" y="146.3" transform="rotate(-90 193.6 146.3)">GND_WL5</text>
<text x="195.3" y="146.3" transform="rotate(-90 195.3 146.3)">GND_WL6</text>
</g>
<g font-size="1.6" fill="#f00">
<text x="241.4" y="102.4">WL_SPDY_FROM_WLBT</text>
<text x="241.7" y="105.9">BT_SPDY_FROM_WLBT</text>
<text x="241.7" y="107.6">BT_SPDY_TO_WLBT {4}</text>
<text x="242.2" y="104.1">WL_SPDY_TO_WLBT</text>
<text x="259.4" y="104.1">{4}</text>
<text x="261" y="105.9">{4}</text>
<text x="261.2" y="102.4">{4}</text>
<text x="240.3" y="111.1">FM_SPDY_WLBT</text>
<text x="254.3" y="111.1">{4}</text>
<text x="240.7" y="114.3">CLK_BUFF_OUT1</text>
<text x="255.2" y="114.3">{2,6}</text>
<text x="136.8" y="125.2">{4}</text>
<text x="139.9" y="125.2">WLBT_RX_IP</text>
<text x="135.9" y="130.4">{4} WLBT_RX_QN</text>
<text x="136" y="128.7">{4} WLBT_RX_QP</text>
<text x="136.8" y="126.9">{4}</text>
<text x="140.1" y="126.9">WLBT_RX_IN</text>
<text x="136.2" y="135.3">{4} WLBT_TX_IN</text>
<text x="136.2" y="137.1">{4} WLBT_TX_QP</text>
<text x="136.2" y="133.6">{4} WLBT_TX_IP</text>
<text x="136.2" y="138.8">{4} WLBT_TX_QN</text>
</g>
<g font-size="1.4" fill="#00f">
<text x="31.6" y="52">2.4GHz</text>
<text x="38.6" y="52">5GHz</text>
</g>
<g font-size="1.3">
<text x="30.4" y="1.3">5</text>
<text x="87.6" y="1.3">4</text>
<text x="144.9" y="1.3">3</text>
<text x="202.1" y="1.3">2</text>
<text x="259.4" y="1.3">1</text>
<text x=".5" y="28">D</text>
<text x="288.4" y="28">D</text>
<text x=".5" y="78.4">C</text>
<text x="288.4" y="78.4">C</text>
<text x=".5" y="128.7">B</text>
<text x="288.4" y="128.7">B</text>
<text x=".5" y="179.1">A</text>
<text x="288.4" y="179.1">A</text>
<text x="30.4" y="204.4">5</text>
<text x="87.6" y="204.4">4</text>
<text x="144.9" y="204.4">3</text>
<text x="202.1" y="204.4">2</text>
<text x="259.4" y="204.4">1</text>
</g>
</svg>
